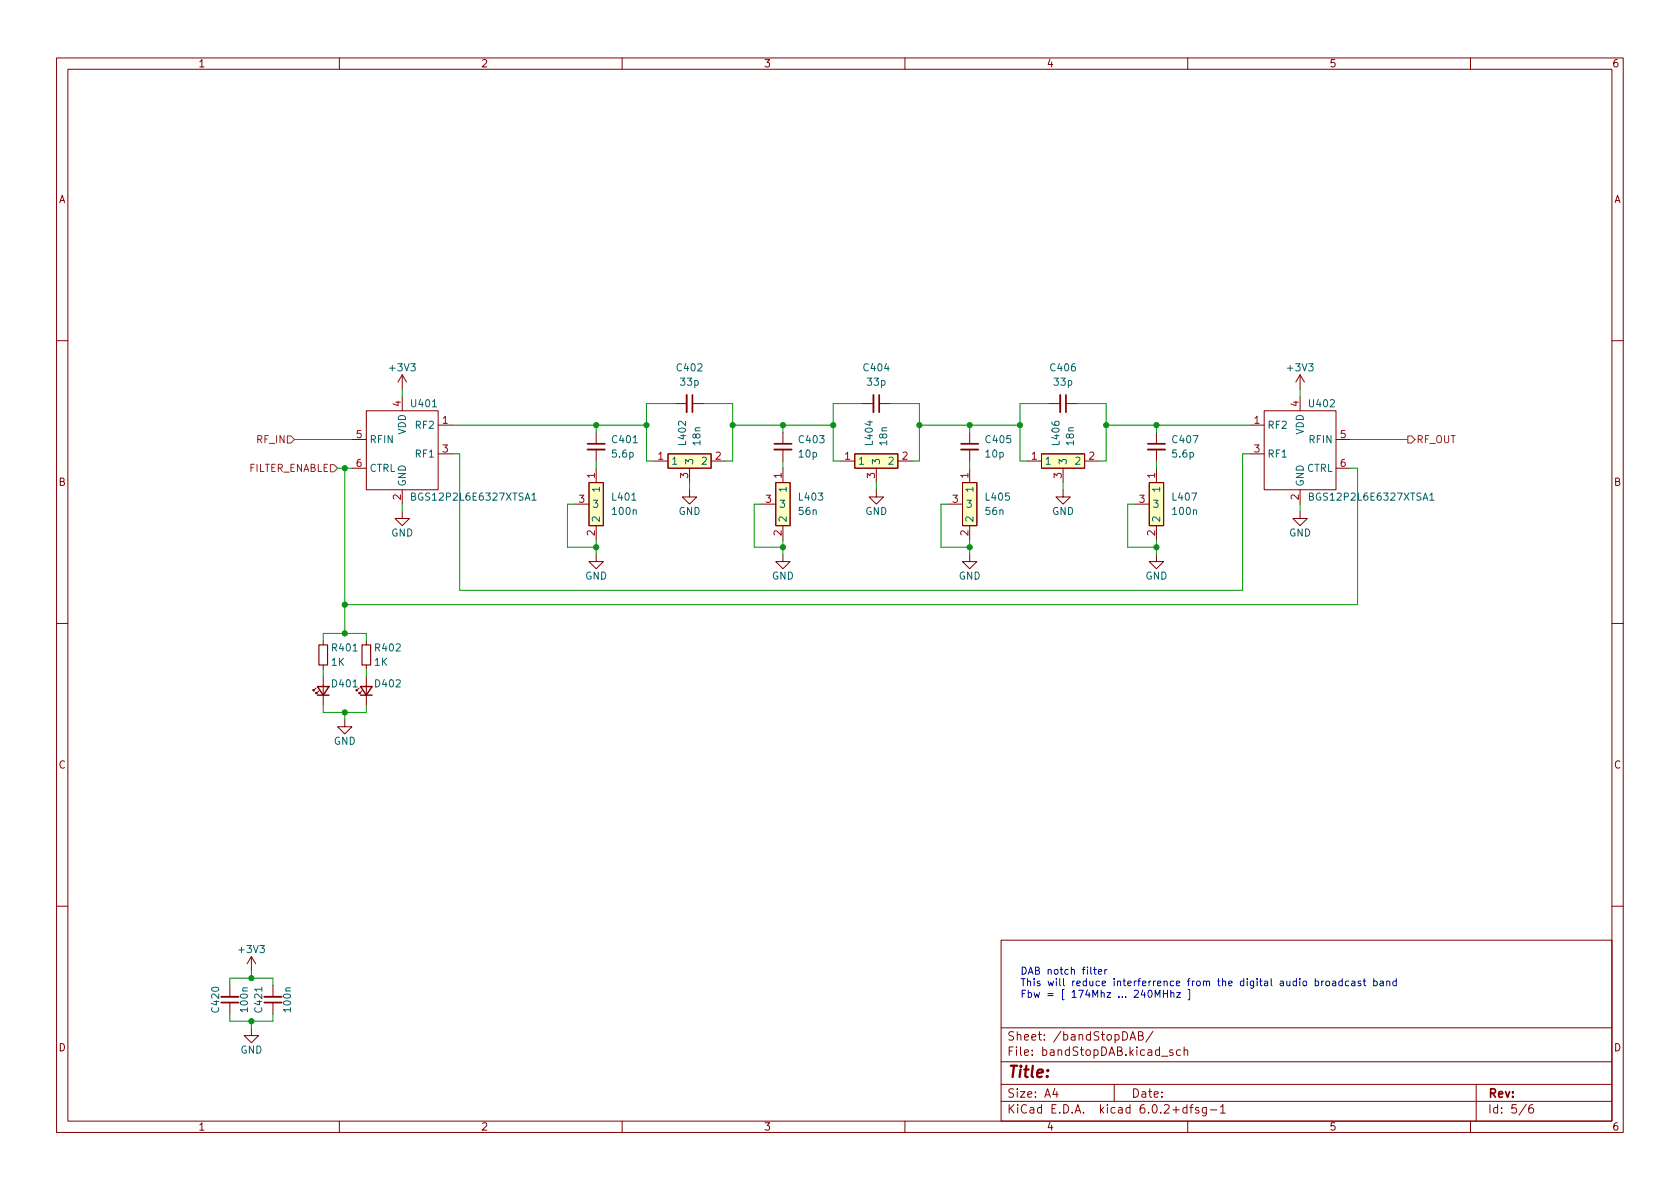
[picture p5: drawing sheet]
<svg xmlns="http://www.w3.org/2000/svg" width="297mm" height="210mm" viewBox="0 0 297 210" stroke-linecap="round" stroke-linejoin="round" font-family="sans-serif">
<g fill="none" stroke="#840000" stroke-width=".18">
<path d="M10 10.2h277v190.1h-277zM12 12.2h273v186.1h-273zM60 10.2v2M110 10.2v2M160 10.2v2M210 10.2v2M260 10.2v2M10 60.2h2M62.2 77.7h2.6M64.8 72.6h12.7v14h-12.7zM71.1 66.3v2.5M71.1 70.1v2.5"/>
<path d="M71.1 66.3l-.7 1.3M71.1 66.3l.8 1.3M77.5 75.2h2.5M105.4 76.4v2.1M105.4 79.5v2M119.4 71.4h2M122.4 71.4h2.1M138.4 76.4v2.1M138.4 79.5v2M152.4 71.4h2M155.4 71.4h2.1M171.4 76.4v2.1"/>
<path d="M171.4 79.5v2M185.4 71.4h2.1M188.5 71.4h2M204.5 76.4v2.1M204.5 79.5v2M221 75.2h2.5M223.5 72.6h12.7v14h-12.7zM229.9 66.3l-.8 1.3M229.9 66.3v2.5M229.9 70.1v2.5M229.9 66.3l.7 1.3M236.2 77.7h2.6"/>
<path d="M285 60.2h2M62.2 82.8h2.6M71.1 90.4v1.3h1.3l-1.3 1.3-1.3-1.3h1.3M71.1 86.6v2.5M77.5 80.3h2.5M101.6 89.1h2.5M104.1 85.3h2.6v7.7h-2.6zM105.4 98v1.3h1.3l-1.3 1.3-1.3-1.3h1.3M105.4 82.8v2.5M105.4 93v2.5M115.6 81.5h2.5M118.1 80.3h7.6v2.5h-7.6z"/>
<path d="M121.9 86.6v1.3h1.3l-1.3 1.2-1.3-1.2h1.3M121.9 82.8v2.5M125.7 81.5h2.6M134.6 89.1h2.6M137.2 85.3h2.5v7.7h-2.5zM138.4 98v1.3h1.3l-1.3 1.3-1.2-1.3h1.2M138.4 82.8v2.5M138.4 93v2.5M148.6 81.5h2.5M151.1 80.3h7.6v2.5h-7.6zM154.9 86.6v1.3h1.3l-1.3 1.2-1.2-1.2h1.2M154.9 82.8v2.5"/>
<path d="M158.7 81.5h2.6M167.6 89.1h2.6M170.2 85.3h2.5v7.7h-2.5zM171.4 98v1.3h1.3l-1.3 1.3-1.2-1.3h1.2M171.4 82.8v2.5M171.4 93v2.5M181.6 81.5h2.5M184.1 80.3h7.7v2.5h-7.7zM188 86.6v1.3h1.2l-1.2 1.2-1.3-1.2h1.3M188 82.8v2.5M191.8 81.5h2.5M200.7 89.1h2.5"/>
<path d="M203.2 85.3h2.5v7.7h-2.5zM204.5 98v1.3h1.2l-1.2 1.3-1.3-1.3h1.3M204.5 82.8v2.5M204.5 93v2.5M221 80.3h2.5M229.9 90.4v1.3h1.2l-1.2 1.3-1.3-1.3h1.3M229.9 86.6v2.5M236.2 82.8h2.6M10 110.2h2M57.1 113.3v.7M57.1 117.6v.8M57.1 119.6v5.1"/>
<path d="M64.8 113.3v.7M64.8 117.6v.8M64.8 119.6v5.1M285 110.2h2M55.9 121.7l-.5 .5v-.3v.3h.2M56.4 122.2l-.5 .5v-.3v.3h.2M61 127.2v1.3h1.2l-1.2 1.3-1.3-1.3h1.3M63.5 121.7l-.5 .5v-.3v.3h.2M64 122.2l-.5 .5v-.3v.3h.3M10 160.2h2M40.6 174.2v2.1M40.6 177.3v2"/>
<path d="M44.4 169.2l-.7 1.2M44.4 169.2v2.5M44.4 169.2l.8 1.2M48.3 174.2v2.1M48.3 177.3v2M177 166.3h108v32h-108zM285 160.2h2M44.4 181.9v1.2h1.3l-1.3 1.3-1.2-1.3h1.2M60 198.3v2M110 198.3v2M160 198.3v2M177 194.8h108"/>
<path d="M177 191.8h108M177 187.8h108M177 181.8h108M186.5 192.5l-.4 1h1M186.9 193v1M197 191.8v3M199.8 183.9l.5-1.5 .5 1.5M199.9 183.5h.7M201.3 183.1h.6l.2-.2-.2-.4-.6-.1v1.5h.6l.2-.3a.39 .39 0 0 0-.3-.5M203.9 182.4l-1.3 1.9M205.4 186.8h1.1M207.4 185.7l-.4-.1-.2 .2 .1 .3 .5 .1v.4h-.6"/>
<path d="M208.7 185.7l-.4-.1-.3 .3v.4l.1 .3h.6M209.4 185.8l.2-.2 .3 .1 .1 .9M209.4 185.1v1.5M209.9 195.9l-.5-.1-.3 .3v.4l.2 .3h.6M209.9 195.3v1.5M210 198.3v2M210.4 195.8h.5M210.9 195.3l-.3 .2v1.3M211.9 195.9l-.3-.1-.2 .2v.3l.5 .1v.4h-.5M213.3 195.8v1.2l-.3 .3h-.4M213.3 195.9l-.4-.1-.3 .3v.4l.1 .3h.6M214 196.3h1.1"/>
<path d="M215.8 195.8l.4-.5v1.5M215.8 196.8h.8M260 198.3v2M261 191.8v6.5M269.9 195.3l-1.3 1.9M271 195.3a.6 .6 0 0 0-.7 .7v.5l.1 .3h.5l.2-.1 .1-.5-.2-.2-.4-.1-.3 .3"/>
</g>
<path d="M103.9 79.5h3M121.4 69.8v3.1M136.9 79.5h3.1M154.4 69.8v3.1M169.9 79.5h3.1M187.5 69.8v3.1M202.9 79.5h3.1M39.1 176.3h3.1M46.7 176.3h3.1" fill="none" stroke="#840000" stroke-width=".33"/>
<path d="M103.9 78.5h3M122.4 69.8v3.1M136.9 78.5h3.1M155.4 69.8v3.1M169.9 78.5h3.1M188.5 69.8v3.1M202.9 78.5h3.1M39.1 177.3h3.1M46.7 177.3h3.1" fill="none" stroke="#840000" stroke-width=".3"/>
<g fill="#ffffc2" stroke="#ffffc2" stroke-width=".18">
<path d="M104.1 85.3h2.6v7.7h-2.6z"/>
<path d="M170.2 85.3h2.5v7.7h-2.5z"/>
<path d="M118.1 80.3h7.6v2.5h-7.6z"/>
<path d="M151.1 80.3h7.6v2.5h-7.6z"/>
<path d="M137.2 85.3h2.5v7.7h-2.5z"/>
<path d="M203.2 85.3h2.5v7.7h-2.5z"/>
<path d="M184.1 80.3h7.7v2.5h-7.7z"/>
</g>
<path d="M72.8 87.8l.5-.1 .1-.2v-.2l-.6-.1v1.3h.5l.1-.2 .1-.3-.3-.2M94.1 87.5l.3-.3v1.3M94.1 88.5h.7M231.5 87.8l.6-.1 .1-.2-.1-.2-.6-.1v1.3h.5l.2-.2v-.3l-.3-.2M252.8 87.5l.4-.3v1.3M252.8 88.5h.7" fill="none" stroke="#006464" stroke-width=".18"/>
<path d="M56.1 121.4h2.1l-1.1 1.5zM56.1 122.9h2.1M63.8 121.4h2l-1 1.5zM63.8 122.9h2" fill="none" stroke="#840000" stroke-width=".25"/>
<path d="M56.4 114h1.5v3.6h-1.5zM64 114h1.5v3.6h-1.5z" fill="none" stroke="#840000" stroke-width=".2"/>
<path d="M50.8 77.1h.6l.7 .6-.7 .7h-.6zM248.9 77.1h.7l.6 .6-.6 .7h-.7zM58.4 82.2h.7l.6 .6-.6 .6h-.7z" fill="none" stroke="#725600" stroke-width=".18"/>
<g fill="none" stroke="#0000c2" stroke-width=".18">
<path d="M193.4 171.4h.4M193.5 171v1.1l.3 .2M194.2 171.9l.6-.2-.1-.2-.3-.1-.2 .2 .1 .6h.4M195.4 171.4v.9M195.7 171.4l-.3 .3M204.2 176.4v-1.3l.5 .9 .4-.9v1.3M205.7 175.1v1.3M205.7 175.7h.7M206.4 175.1v1.3M207 175.6l.2-.1 .3 .1 .1 .8M207 175.1v1.3M208.1 175.5h.6l-.6 .9h.6"/>
<path d="M210 175h.4v1.8h-.4M232.5 173.5h.4l.3 .2-.2 .6h-.5M233.7 173.5v.8M234.1 173.5l-.4 .2M234.5 173.5h.3l.3 .2v.4l-.3 .2h-.3l-.1-.2zM235.6 173.5h.5l.1 .8M236.2 173.8h-.4l-.2 .2 .2 .3h.4M237.3 173.5h-.3l-.3 .2 .1 .6h.5M237.3 173.1v1.2M238.5 173.5h-.4l-.2 .2 .1 .6h.5M239 173.5h.5l.1 .8M239.6 173.8h-.5l-.1 .2 .1 .3h.5"/>
<path d="M240.6 173.5h-.3l-.2 .2 .1 .1 .4 .2v.3h-.5M241 173.5h.5M241.2 173.1v1l.3 .2M242.9 173.5h.4l.2 .2-.1 .6h-.5M242.9 173.1v1.2M244 173.5h.5l.1 .8M244.6 173.8h-.4l-.2 .2 .2 .3h.4M245.2 173.6l.2-.1h.3v.8M245.2 173.5v.8M246.9 173.5h-.4l-.2 .2 .1 .6h.5M246.9 173.1v1.2"/>
</g>
<g fill="none" stroke="#009600" stroke-width=".18">
<path d="M52.1 77.7h10.1M71.1 68.8v1.3M80 75.2h34.3M105.4 75.2v1.2M119.4 71.4h-5.1v10.1h1.3M124.5 71.4h5v10.1h-1.2M129.5 75.2h17.8M138.4 75.2v1.2M152.4 71.4h-5.1v10.1h1.3M157.5 71.4h5.1v10.1h-1.3M162.6 75.2h17.7M171.4 75.2v1.2"/>
<path d="M185.4 71.4h-5.1v10.1h1.3M190.5 71.4h5.1v10.1h-1.3M195.6 75.2h25.4M204.5 75.2v1.2M229.9 68.8v1.3M238.8 77.7h10.1M59.7 82.8h2.5M61 82.8v29.2M71.1 89.1v1.3M80 80.3h1.3v24.1h138.4v-24.1h1.3M101.6 89.1h-1.3v7.7h5.1M105.4 81.5v1.3"/>
<path d="M105.4 95.5v2.5M121.9 85.3v1.3M134.6 89.1h-1.3v7.7h5.1M138.4 81.5v1.3M138.4 95.5v2.5M154.9 85.3v1.3M167.6 89.1h-1.2v7.7h5M171.4 81.5v1.3M171.4 95.5v2.5M188 85.3v1.3M200.7 89.1h-1.3v7.7h5.1M204.5 81.5v1.3"/>
<path d="M204.5 95.5v2.5M229.9 89.1v1.3M238.8 82.8h1.2v24.1h-179M57.1 113.3v-1.3h7.7v1.3M57.1 118.4v1.2M64.8 118.4v1.2M57.1 124.7v1.3h7.7v-1.3M61 126v1.2M40.6 174.2v-1.2h7.7v1.2M40.6 179.3v1.3h7.7v-1.3M44.4 171.7v1.3M44.4 180.6v1.3"/>
</g>
<g fill="#009600" stroke="#009600" stroke-width=".18">
<circle cx="204.5" cy="96.8" r=".46"/>
<circle cx="195.6" cy="75.2" r=".46"/>
<circle cx="204.5" cy="75.2" r=".46"/>
<circle cx="105.4" cy="96.8" r=".46"/>
<circle cx="114.3" cy="75.2" r=".46"/>
<circle cx="105.4" cy="75.2" r=".46"/>
<circle cx="129.5" cy="75.2" r=".46"/>
<circle cx="171.4" cy="96.8" r=".46"/>
<circle cx="162.6" cy="75.2" r=".46"/>
<circle cx="147.3" cy="75.2" r=".46"/>
<circle cx="171.4" cy="75.2" r=".46"/>
<circle cx="138.4" cy="75.2" r=".46"/>
<circle cx="138.4" cy="96.8" r=".46"/>
<circle cx="180.3" cy="75.2" r=".46"/>
<circle cx="61" cy="82.8" r=".46"/>
<circle cx="44.4" cy="180.6" r=".46"/>
<circle cx="44.4" cy="173" r=".46"/>
<circle cx="61" cy="106.9" r=".46"/>
<circle cx="61" cy="112" r=".46"/>
<circle cx="61" cy="126" r=".46"/>
</g>
<text font-size="2.8" fill="#840000" x="178" y="190.6">Title:</text>
<g font-size="2.1" fill="#840000">
<text x="178" y="184">Sheet: /bandStopDAB/</text>
<text x="178" y="186.7">File: bandStopDAB.kicad_sch</text>
<text x="178" y="196.9">KiCad E.D.A. kicad 6.0.2+dfsg-1</text>
<text x="178" y="194.1">Size: A4</text>
<text x="200" y="194.1">Date:</text>
<text x="263" y="194.1">Rev:</text>
<text x="263" y="196.9">Id: 5/6</text>
</g>
<g font-size="1.8" fill="#840000">
<text x="35" y="11.9">1</text>
<text x="85" y="11.9">2</text>
<text x="135" y="11.9">3</text>
<text x="185" y="11.9">4</text>
<text x="235" y="11.9">5</text>
<text x="285" y="11.9">6</text>
<text x="10.3" y="35.9">A</text>
<text x="285.3" y="35.9">A</text>
<text x="10.3" y="85.9">B</text>
<text x="285.3" y="85.9">B</text>
<text x="10.3" y="135.9">C</text>
<text x="285.3" y="135.9">C</text>
<text x="10.3" y="185.9">D</text>
<text x="285.3" y="185.9">D</text>
<text x="35" y="199.9">1</text>
<text x="85" y="199.9">2</text>
<text x="135" y="199.9">3</text>
<text x="185" y="199.9">4</text>
<text x="235" y="199.9">5</text>
<text x="285" y="199.9">6</text>
</g>
<g font-size="1.8" fill="#006464">
<text x="69" y="65.7">+3V3</text>
<text x="119.8" y="65.7">C402</text>
<text x="152.8" y="65.7">C404</text>
<text x="185.8" y="65.7">C406</text>
<text x="227.8" y="65.7">+3V3</text>
<text x="120.4" y="68.2">33p</text>
<text x="153.4" y="68.2">33p</text>
<text x="186.4" y="68.2">33p</text>
<text x="71.8" y="76.9" transform="rotate(-90 71.8 76.9)">VDD</text>
<text x="72.8" y="72">U401</text>
<text x="73.6" y="75.8">RF2</text>
<text x="224" y="75.8">RF2</text>
<text x="230.5" y="76.9" transform="rotate(-90 230.5 76.9)">VDD</text>
<text x="231.6" y="72">U402</text>
<text x="65.3" y="78.4">RFIN</text>
<text x="65.3" y="83.4">CTRL</text>
<text x="73.6" y="80.9">RF1</text>
<text x="108.3" y="80.9">5.6p</text>
<text x="108.4" y="78.4">C401</text>
<text x="118.6" y="82.2">1</text>
<text x="121.3" y="78.6" transform="rotate(-90 121.3 78.6)">L402</text>
<text x="122.6" y="82.3" transform="rotate(-90 122.6 82.3)">3</text>
<text x="123.8" y="78.6" transform="rotate(-90 123.8 78.6)">18n</text>
<text x="124.2" y="82.2">2</text>
<text x="141.3" y="80.9">10p</text>
<text x="141.4" y="78.4">C403</text>
<text x="151.6" y="82.2">1</text>
<text x="154.3" y="78.6" transform="rotate(-90 154.3 78.6)">L404</text>
<text x="155.6" y="82.3" transform="rotate(-90 155.6 82.3)">3</text>
<text x="156.8" y="78.6" transform="rotate(-90 156.8 78.6)">18n</text>
<text x="157.3" y="82.2">2</text>
<text x="174.3" y="80.9">10p</text>
<text x="174.4" y="78.4">C405</text>
<text x="184.7" y="82.2">1</text>
<text x="187.3" y="78.6" transform="rotate(-90 187.3 78.6)">L406</text>
<text x="188.6" y="82.3" transform="rotate(-90 188.6 82.3)">3</text>
<text x="189.9" y="78.6" transform="rotate(-90 189.9 78.6)">18n</text>
<text x="190.3" y="82.2">2</text>
<text x="207.4" y="80.9">5.6p</text>
<text x="207.4" y="78.4">C407</text>
<text x="224" y="80.9">RF1</text>
<text x="231" y="83.4">CTRL</text>
<text x="231.6" y="78.4">RFIN</text>
<text x="71.8" y="86.1" transform="rotate(-90 71.8 86.1)">GND</text>
<text x="73.3" y="88.5">BGS12P2L6E6327XTSA1</text>
<text x="104.6" y="89.8">3</text>
<text x="106" y="86.8" transform="rotate(-90 106 86.8)">1</text>
<text x="108.3" y="88.5">L401</text>
<text x="137.7" y="89.8">3</text>
<text x="139.1" y="86.8" transform="rotate(-90 139.1 86.8)">1</text>
<text x="141.4" y="88.5">L403</text>
<text x="170.7" y="89.8">3</text>
<text x="172.1" y="86.8" transform="rotate(-90 172.1 86.8)">1</text>
<text x="174.4" y="88.5">L405</text>
<text x="203.7" y="89.8">3</text>
<text x="205.1" y="86.8" transform="rotate(-90 205.1 86.8)">1</text>
<text x="207.4" y="88.5">L407</text>
<text x="230.5" y="86.1" transform="rotate(-90 230.5 86.1)">GND</text>
<text x="232.1" y="88.5">BGS12P2L6E6327XTSA1</text>
<text x="69.2" y="94.9">GND</text>
<text x="106" y="92.5" transform="rotate(-90 106 92.5)">2</text>
<text x="108.4" y="91.1">100n</text>
<text x="120" y="91.1">GND</text>
<text x="139.1" y="92.5" transform="rotate(-90 139.1 92.5)">2</text>
<text x="141.3" y="91.1">56n</text>
<text x="153" y="91.1">GND</text>
<text x="172.1" y="92.5" transform="rotate(-90 172.1 92.5)">2</text>
<text x="174.3" y="91.1">56n</text>
<text x="186" y="91.1">GND</text>
<text x="205.1" y="92.5" transform="rotate(-90 205.1 92.5)">2</text>
<text x="207.5" y="91.1">100n</text>
<text x="227.9" y="94.9">GND</text>
<text x="103.4" y="102.5">GND</text>
<text x="136.5" y="102.5">GND</text>
<text x="169.5" y="102.5">GND</text>
<text x="202.5" y="102.5">GND</text>
<text x="58.6" y="117.7">1K</text>
<text x="58.8" y="115.2">R401</text>
<text x="66.2" y="117.7">1K</text>
<text x="66.5" y="115.2">R402</text>
<text x="58.8" y="121.5">D401</text>
<text x="66.5" y="121.5">D402</text>
<text x="59" y="131.7">GND</text>
<text x="42.4" y="168.5">+3V3</text>
<text x="38.7" y="178.9" transform="rotate(-90 38.7 178.9)">C420</text>
<text x="43.8" y="178.8" transform="rotate(-90 43.8 178.8)">100n</text>
<text x="46.4" y="178.9" transform="rotate(-90 46.4 178.9)">C421</text>
<text x="51.4" y="178.8" transform="rotate(-90 51.4 178.8)">100n</text>
<text x="42.5" y="186.3">GND</text>
</g>
<g font-size="1.8" fill="#a90000">
<text x="70.9" y="71.9" transform="rotate(-90 70.9 71.9)">4</text>
<text x="229.6" y="71.9" transform="rotate(-90 229.6 71.9)">4</text>
<text x="63" y="77.5">5</text>
<text x="78.2" y="74.9">1</text>
<text x="221.8" y="74.9">1</text>
<text x="237" y="77.5">5</text>
<text x="63" y="82.5">6</text>
<text x="78.2" y="80">3</text>
<text x="116.3" y="81.3">1</text>
<text x="126.5" y="81.3">2</text>
<text x="149.4" y="81.3">1</text>
<text x="159.5" y="81.3">2</text>
<text x="182.4" y="81.3">1</text>
<text x="192.5" y="81.3">2</text>
<text x="221.8" y="80">3</text>
<text x="237" y="82.5">6</text>
<text x="70.9" y="88.4" transform="rotate(-90 70.9 88.4)">2</text>
<text x="102.4" y="88.9">3</text>
<text x="105.2" y="84.6" transform="rotate(-90 105.2 84.6)">1</text>
<text x="121.7" y="84.6" transform="rotate(-90 121.7 84.6)">3</text>
<text x="135.4" y="88.9">3</text>
<text x="138.2" y="84.6" transform="rotate(-90 138.2 84.6)">1</text>
<text x="154.7" y="84.6" transform="rotate(-90 154.7 84.6)">3</text>
<text x="168.4" y="88.9">3</text>
<text x="171.2" y="84.6" transform="rotate(-90 171.2 84.6)">1</text>
<text x="187.7" y="84.6" transform="rotate(-90 187.7 84.6)">3</text>
<text x="201.4" y="88.9">3</text>
<text x="204.2" y="84.6" transform="rotate(-90 204.2 84.6)">1</text>
<text x="229.6" y="88.4" transform="rotate(-90 229.6 88.4)">2</text>
<text x="105.2" y="94.7" transform="rotate(-90 105.2 94.7)">2</text>
<text x="138.2" y="94.7" transform="rotate(-90 138.2 94.7)">2</text>
<text x="171.2" y="94.7" transform="rotate(-90 171.2 94.7)">2</text>
<text x="204.2" y="94.7" transform="rotate(-90 204.2 94.7)">2</text>
</g>
<g font-size="1.8" fill="#725600">
<text x="43.8" y="83.4">FILTER_ENABLE</text>
<text x="45.5" y="78.4">RF_IN</text>
<text x="250.4" y="78.4">RF_OUT</text>
</g>
<g font-size="1.8" fill="#0000c2">
<text x="180.3" y="172.3">DAB notch filter</text>
<text x="180.3" y="174.4">This will reduce interferrence from the digital audio broadcast band</text>
<text x="180.3" y="176.4">Fbw = [ 174Mhz ... 240MHhz ]</text>
</g>
</svg>
